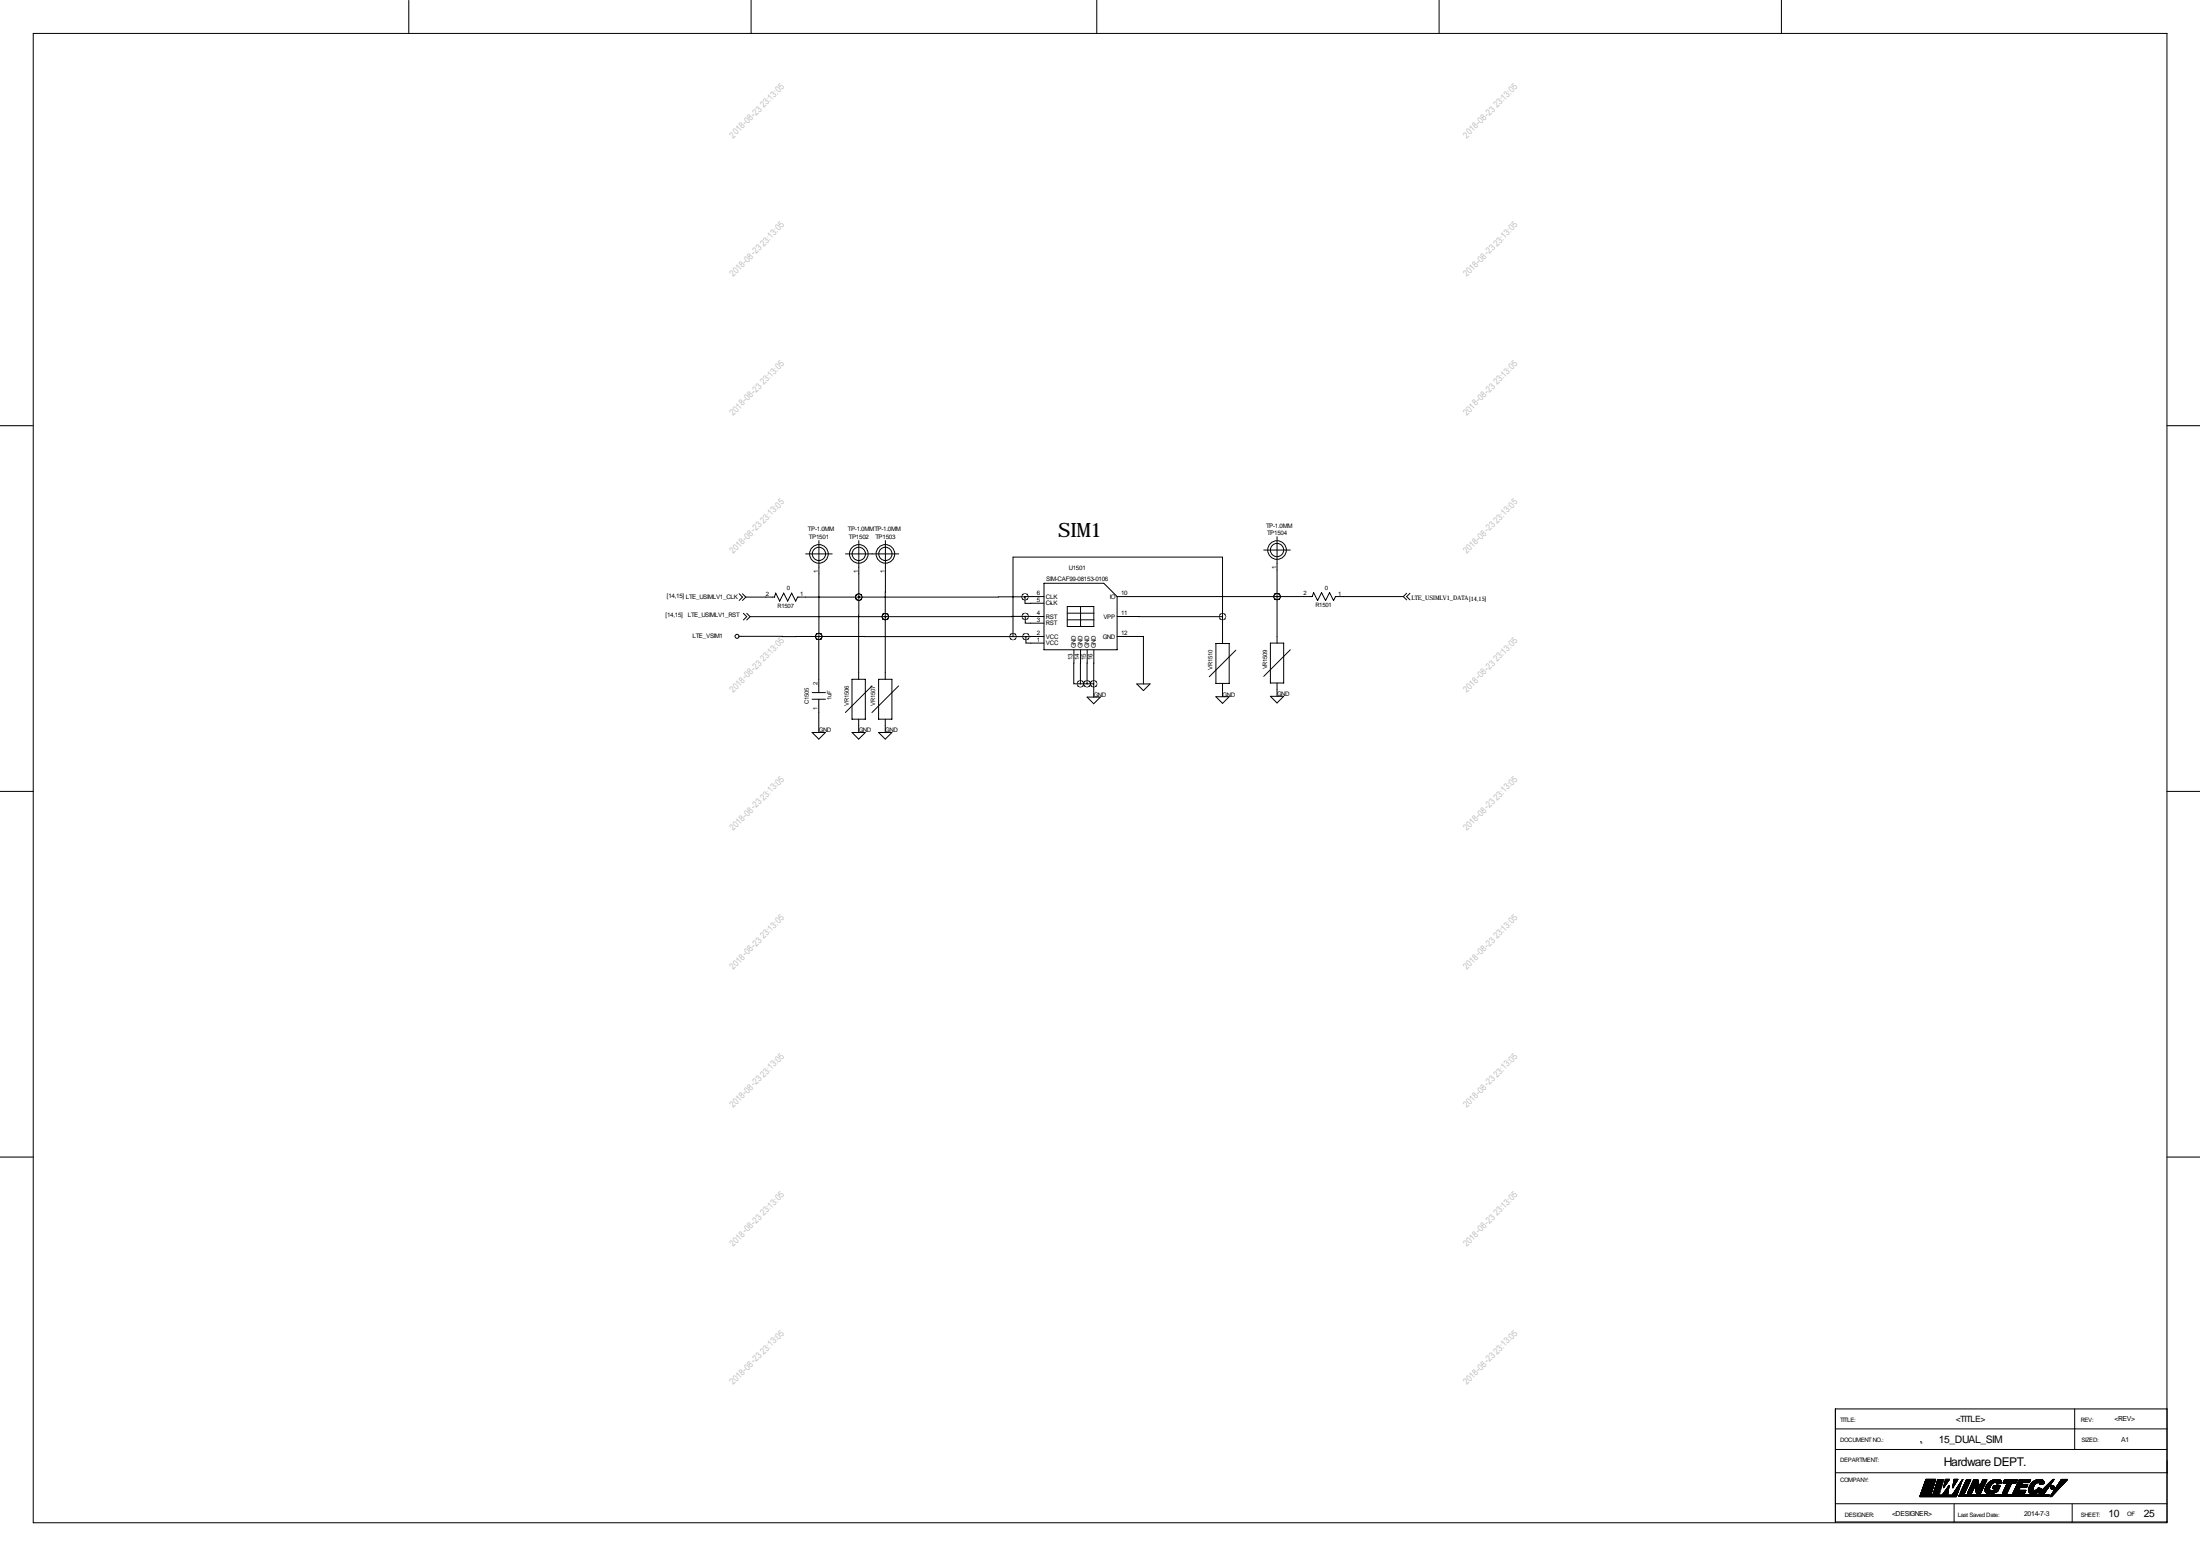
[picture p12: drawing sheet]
<svg xmlns="http://www.w3.org/2000/svg" width="841mm" height="594mm" viewBox="0 0 841 594" stroke-linecap="round" stroke-linejoin="round" font-family="sans-serif">
<circle cx="734.1" cy="551.3" r=".15" fill="#000"/>
<g fill="none" stroke="#000" stroke-width=".38">
<path d="M12.7 12.8h815.3v568.9h-815.3zM156.2 .1v12.7M287 .1v12.7M419.1 .1v12.7M549.9 .1v12.7M680.7 .1v12.7M0 162.6h12.7M828 162.6h12.7M307.8 211.6h10.2M312.9 206.5v36.6M323.1 211.6h20.3M328.2 206.5v21.6"/>
<path d="M338.3 206.5v29.1M482.9 210.1h10.2M488 205v40.7M282.4 226.8l1.3 1.3-1.3 1.3M283.7 226.8l1.3 1.3M284.1 234.3l1.2 1.3-1.2 1.2M285 228.1h10.9l.5-1.5 1.5 3 1.6-3 1.5 3 1.5-3 1.5 3 .8-1.5h23.4M285 228.1l-1.3 1.3M285.3 234.3l1.3 1.3M286.6 235.6l-1.3 1.2M286.6 235.6h51.7M328.2 228.1l-.1 31.4"/>
<path d="M328.2 228.1h.1M338.3 235.6h.1M338.3 235.6v23.9M391.7 228l-63.5 .1M391.7 228v2.5l7.2-.1M391.8 235.5h7.1M391.8 235.5v2.6h7.1M391.8 235.5l-53.5 .1M398.9 227.9l-7.2 .1M398.9 222.8h22.9l5.1 5.1v20.3h-28zM401.5 230.4h.1M407.8 234.3h10.2"/>
<path d="M407.8 236.8h10.2M407.8 231.7h10.2v7.6h-10.2zM412.9 231.7v7.6M426.9 235.5l40.3 .1M426.9 227.9h74.5l.6-1.5 1.5 3 1.5-3 1.5 3 1.6-3 1.5 3 .7-1.5h25.9M467.2 235.6v-22.8h-80.1v30.4M467.2 235.6v10.2M488 227.9h.1M536.2 227.9l1.3 1.3M537.5 226.6l-1.3 1.3M538.8 226.6l-1.3 1.3 1.3 1.3M282.3 243.1h30.6"/>
<path d="M312.9 243.1v21.5M312.9 243.1h.1M312.9 243.1l74.2 .1M325.6 259.5h5.1v15.2h-5.1zM335.7 259.5h5.1v15.2h-5.1zM387.1 243.2h4.9M392 243.2v2.5h6.9M398.9 243.1l-6.9 .1M410.4 248.2l-.1 13h2.6M412.9 248.2v13M415.4 248.2v13M418 248.2l-.1 13"/>
<path d="M426.9 243.1h10v18.2M464.6 245.8h5.1v15.3h-5.1zM472.2 248.4l-10.1 10.1M485.4 245.7h5.1v15.2h-5.1zM493.1 248.2l-10.2 10.2M310.3 279.8h5.1l-2.5 2.6zM310.3 267.1h5.1M310.3 264.6h5.1M312.9 267.1v12.7M325.6 279.8h5.1l-2.6 2.6zM328.1 274.7v5.1M333.2 262l-10.2 10.2"/>
<path d="M335.7 279.8h5.1l-2.5 2.6zM338.3 274.7v5.1M343.4 262l-10.2 10.2M412.9 261.2h5M415.4 266.3h5.1l-2.6 2.6zM417.9 261.2v5.1M434.4 261.3h5.1l-2.6 2.5zM464.6 266.2h5.1l-2.5 2.5zM467.2 261.1v5.1M485.4 266h5.1l-2.5 2.5zM488 260.9v5.1M0 302.3h12.7"/>
<path d="M828 302.3h12.7M0 442h12.7M828 442h12.7M792.8 538.2v15.5M828.1 538.2h-126.8v43.2h126.8M701.3 553.7h126.8M701.3 545.9h126.8M733.8 550.8h.1M701.3 574.5h126.8M701.3 562.6h126.8M733.7 571.5h13.9M733.7 571.4h14"/>
<path d="M733.8 571.3h13.9M733.8 571.1h4M733.9 570.9h4M733.9 570.8h4M734 570.7h4M734 570.6h4M734 570.5h4M734.1 570.4h3.9M734.1 570.2h4M734.2 570.1h3.9M734.2 570h4M734.2 569.9h4"/>
<path d="M734.3 569.7h3.9M734.4 569.5h3.9M734.5 569.2h3.9M734.6 569h3.9M734.6 568.9h3.9M734.6 568.8h3.9M734.7 568.6h3.9M734.7 568.5h3.9M734.8 568.4h3.9M734.8 568.3h3.9M734.8 568.2h3.9M734.9 568.1h3.8"/>
<path d="M734.9 568h3.9M735 567.8h3.8M735 567.7h3.9M735.1 567.4h3.8M735.2 567.4h3.8M735.2 567.3h3.8M735.2 567.2h3.8M735.3 566.9h3.8M735.4 566.7h3.8M735.4 566.6h3.8M735.4 566.5h3.8M735.5 566.3h3.8"/>
<path d="M735.6 566.1h3.8M735.6 566h3.8M735.7 565.8h3.7M735.7 565.7h3.8M735.8 565.4h3.8M735.9 565.3h3.7M735.9 565.1h3.7M737.9 571h-4M738.1 570.3l-4 .1M738.2 569.8h-3.9M738.3 569.6l-4 .1M738.4 569.3l-4 .1"/>
<path d="M738.4 569.1l-3.9 .1M738.5 569l-4 .1M738.6 571.1h.3M738.6 568.7h-3.9M738.6 570.8h2.5M738.7 570.6h.4M738.8 570.4h2.5M738.8 568l-3.9 .1M738.8 570.2h.4M738.9 569.9h2.5M738.9 567.5l-3.8 .1M739 569.7h1.1"/>
<path d="M739 569.6h2.5M739.1 567l-3.9 .1M739.1 566.8l-3.8 .1M739.2 566.7l-3.9 .1M739.2 569h.1M739.3 566.4h-3.8M739.3 568.7h2.5M739.3 566.2h-3.8M739.4 565.9h-3.7M739.5 565.7l-3.8 .1M739.5 565.5l-3.7 .1M739.6 569.8h-.6"/>
<path d="M739.7 567.6h.4M739.7 567.4h2.5M739.9 569.3l-.8 .1M740 566.7h.4M740 571h-1.4M740 566.6h2M740 566.5h2.5M740.2 570.5l-1.5 .1M740.2 568.5h-.8M740.2 566h.2M740.3 570.1h-1.5M740.3 565.8h1.7"/>
<path d="M740.4 565.5h.3M740.4 568.9h-1.2M740.4 568l-.9 .1M740.4 565.3h2.5M740.8 567.2h-1M741 569.2l-1.9 .1M741 570.9h-2.4M741.1 566.3h-1M741.1 567.5l-1.4 .1M741.2 569.6l-2.2 .1M741.2 570.4l-2.4 .1M741.3 568.4h-1.9"/>
<path d="M741.3 570h-2.4M741.4 567.9l-1.9 .1M741.4 565.9h-1.2M741.5 568.8h-2.2M741.5 566.6l-1.5 .1M741.7 569.1l-2.5 .1M741.8 565.4l-1.4 .1M741.8 567l-1.9 .1M741.9 568.3h-2.5M742.1 567.8l-2.5 .1M742.1 566.2h-2M742.1 567.4l-2.4 .1"/>
<path d="M742.2 571.1h2M742.3 571h1.9M742.3 566.9l-2.4 .1M742.4 570.8h1.9M742.5 570.7h1.8M742.6 570.6h1.7M742.6 568.4h.1M742.6 566.1h-2.4M742.7 570.4h1.6M742.7 568.2h.1M742.7 568.3h-.1M742.7 565.7l-2.4 .1"/>
<path d="M742.8 567.7h.4M742.8 570.2h1.6M742.8 568.1l-.1 .1M742.8 567.5h.5M742.8 565.3l-2.4 .1M742.9 570.1h1.5M742.9 567.4h.5M742.9 570h1.5M742.9 568l-.2 .1M742.9 567.2h.7M743 567.9l-.3 .1M743.1 569.9h1.3"/>
<path d="M743.1 567.8l-.3 .1M743.1 569.8h1.3M743.1 566.6h.8M743.1 566.5h.9M743.2 569.7h1.2M743.2 567.6l-.4 .1M743.2 566.1h1.1M743.3 566h1.1M743.3 565.9h1.1M743.3 569.5h1.2M743.3 565.8h1.2M743.4 569.5h1.1"/>
<path d="M743.4 567.4l-.5 .1M743.4 565.6h1.2M743.4 565.4h1.4M743.5 567.3h-.6M743.5 569.3h1M743.6 569.2h.9M743.6 567l-.7 .1M743.7 566.9l-.7 .1M743.7 569h.9M743.8 568.9h.8M743.8 566.8l-.8 .1M743.8 566.7l-.7 .1"/>
<path d="M743.9 568.7h.7M743.9 566.6l-.8 .1M744 568.6h.6M744.1 568.5h.6M744.1 566.4h-.9M744.1 568.4h.6M744.2 568.3h.5M744.2 566.3h-1M744.2 566.2h-1M744.3 570.9h-2M744.3 568.2h.4M744.4 568.1h.3"/>
<path d="M744.4 568h.3M744.5 569.6l-1.3 .1M744.5 569.3l-1 .1M744.5 565.7l-1.2 .1M744.6 569l-.9 .1M744.6 567.8h.2M744.6 568.8h-.8M744.7 567.6h.1M744.7 565.5l-1.3 .1M744.7 568.1l-.4 .1M744.8 567.8l-.3 .1M744.8 567.5h.1"/>
<path d="M744.8 565.3l-1.4 .1M744.9 565.2l-1.4 .1M745 565.1l-1.5 .1M746 571.1h1.8M746.1 571h1.7M746.2 568.4h.1M746.2 570.9h1.7M746.2 568.3h.1M746.2 568.2h.1M746.2 568.1h.2M746.3 567.7h.3M746.3 570.7h1.7"/>
<path d="M746.3 567.4h.5M746.4 570.6h1.6M746.4 567.2h.6M746.4 567h.6M746.4 570.5h1.6M746.4 568l-.2 .1M746.4 566.7h.8M746.5 570.5h1.5M746.5 567.9l-.3 .1M746.5 566.6h.8M746.5 566.5h.9M746.5 567.8l-.2 .1"/>
<path d="M746.6 565.8h1.2M746.6 565.5h1.3M746.7 570.1h1.4M746.7 567.6l-.4 .1M746.7 565.4h1.3M746.7 570h1.5M746.7 567.5l-.4 .1M746.7 565.1h1.5M746.7 574.6v6.8M746.8 567.4l-.5 .1M746.9 567.3h-.6M746.9 569.7h1.4"/>
<path d="M747 569.6h1.3M747.1 569.5h1.3M747.1 566.9l-.7 .1M747.1 566.8l-.7 .1M747.3 569.2h1.2M747.3 566.6l-.9 .1M747.4 569h1.1M747.4 566.4h-.9M747.5 566.3h-1M747.5 566.2h-1M747.6 571.7l-14 .1M747.6 568.7h1"/>
<path d="M747.6 571.6l-14 .1M747.6 566.1h-1.1M747.7 568.6h1M747.7 566h-1.1M747.7 565.9h-1.1M747.8 571.2h-14M747.8 568.3h1M747.8 565.7l-1.2 .1M747.9 565.6l-1.3 .1M747.9 570.8h-1.7M747.9 568.2h.9M748 568h.9"/>
<path d="M748.1 570.3l-1.6 .1M748.1 565.3l-1.4 .1M748.1 570.2h-1.5M748.1 565.2l-1.4 .1M748.2 569.9h-1.4M748.2 567.7h.8M748.3 569.8h-1.4M748.3 567.7h.7M748.4 569.3l-1.2 .1M748.4 567.4h.7M748.5 569.2l-1.3 .1M748.5 567.4h.6"/>
<path d="M748.5 567.3h.6M748.5 571.4h34.4M748.5 569l-1.1 .1M748.6 571.4h34.3M748.6 568.9h-1.1M748.6 567.2h.6M748.6 568.8h-1.1M748.6 567.1h.6M748.7 571.1h34.4M748.7 568.5h-1M748.8 568.4h-1M748.8 566.8h.5"/>
<path d="M748.8 566.8h.6M748.9 567.9l-.8 .1M749 570.5h1.7M749 567.8l-.9 .1M749 566.6h.4M749.1 567.5l-.8 .1M749.1 566.4h.4M749.1 570.1h1.7M749.1 566.3h.4M749.2 570h1.7M749.2 569.9h1.7M749.3 569.8h1.7"/>
<path d="M749.3 566.9l-.6 .1M749.4 569.7h1.6M749.4 566h.2M749.4 566.6l-.5 .1M749.4 565.9h.3M749.5 566.5h-.5M749.5 565.8h.2M749.5 569.4h1.7M749.6 569.3h1.6M749.6 566.2h-.4M749.6 569.2h1.7M749.6 566.1h-.4"/>
<path d="M749.7 569.1h1.6M749.7 565.5h.1M749.7 569h1.7M749.8 565.6l-.2 .1M749.8 565.4h.1M749.9 565.3h.1M749.9 568.6h1.6M749.9 565.2h.1M749.9 568.5h1.7M750 568.4h1.6M750 568.3h1.7M750.1 568.2h1.6"/>
<path d="M750.2 567.9h1.7M750.3 567.8h1.6M750.3 567.7h1.7M750.4 567.6h1.6M750.5 567.4h1.6M750.6 567.1h1.6M750.6 567h1.7M750.7 566.9h1.6M750.7 570.4l-1.7 .1M750.7 566.7h1.7M750.8 570.3l-1.8 .1M750.8 570.2h-1.7"/>
<path d="M750.8 566.6h1.7M750.9 566.4h1.7M750.9 566.3h1.7M751 566.2h1.7M751 566.1h1.7M751.1 569.6l-1.7 .1M751.1 566h1.7M751.1 569.5l-1.7 .1M751.2 569.4l-1.7 .1M751.2 565.8h1.7M751.2 565.7h1.7M751.3 565.6h1.7"/>
<path d="M751.3 565.5h1.7M751.4 565.4h1.7M751.4 568.9h-1.7M751.4 565.3h1.7M751.5 568.8h-1.7M751.5 568.7h-1.7M751.8 570.5h1.6M751.8 568.1l-1.7 .1M751.8 568l-1.7 .1M751.9 567.9l-1.7 .1M751.9 570.1h1.6M752 570h1.6"/>
<path d="M752 569.9h1.6M752.1 569.8h1.6M752.1 567.4l-1.7 .1M752.1 569.7h1.6M752.2 567.3h-1.7M752.2 567.2h-1.7M752.3 569.4h1.6M752.3 569.2h1.6M752.4 569.1h1.6M752.4 569h1.6M752.4 566.6l-1.6 .1M752.5 569h1.6"/>
<path d="M752.6 566.5h-1.8M752.6 568.7h1.6M752.7 568.6h1.5M752.7 568.5h1.6M752.8 568.4h1.5M752.8 568.3h1.6M752.8 565.9h-1.7M752.9 568.2h1.5M752.9 565.7l-1.7 .1M753 568h1.5M753 567.9h1.6M753.1 567.7l3.2 .1"/>
<path d="M753.1 567.6h3.2M753.2 567.5h3.1M753.2 567.4h3M753.3 567.4h2.9M753.3 567.3h2.9M753.3 567.2h2.9M753.4 567.1h2.8M753.4 570.4l-1.6 .1M753.4 566.9h2.7M753.5 570.3l-1.7 .1M753.5 566.8h2.6M753.5 570.2h-1.6"/>
<path d="M753.5 566.7l2.6 .1M753.6 566.6h2.5M753.6 566.5h2.5M753.7 566.4h2.3M753.7 566.3h2.3M753.8 569.6l-1.7 .1M753.8 566.2h2.2M753.8 569.5l-1.6 .1M753.8 566.1h2.2M753.9 569.4l-1.7 .1M753.9 566h2M753.9 565.9h2"/>
<path d="M754 565.8h1.9M754 565.7h1.9M754.1 565.5h1.7M754.1 568.9h-1.6M754.1 565.4h1.7M754.2 568.8h-1.6M754.2 565.3l1.6 .1M754.2 565.3h1.6M754.5 568.1l-1.6 .1M754.5 568l-1.6 .1M754.7 567.9h1.6M754.7 567.8h1.6"/>
<path d="M754.7 568h3.3M754.8 568.4h3M754.8 568.3h3M754.8 568.2h3.1M754.8 568.7h2.9M754.8 568.6h2.9M754.8 568.5h3M754.9 568.9h2.7M754.9 569.1h2.6M754.9 569h2.6M755 569.3h2.4M755 569.2h2.4"/>
<path d="M755 569.4h2.3M755.1 569.8h2M755.1 569.7h2.1M755.1 570.1h1.9M755.1 570h2M755.1 569.9h2M755.2 570.3h1.7M755.2 570.5h1.6M756.6 567.6h1.6M756.7 567.4h1.5M756.7 567.4h1.6M756.9 570.4l-1.7 .1"/>
<path d="M757 570.2h-1.8M757 566.8h1.5M757 566.6h1.6M757.1 566.6h1.5M757.2 569.6l-2.1 .1M757.3 569.5l-2.3 .1M757.3 566h1.6M757.4 565.9h1.6M757.4 565.8h1.6M757.6 568.8h-2.7M757.7 565.3h1.6M757.9 568.1l-3.2 .1"/>
<path d="M758 567.9l-1.6 .1M758.1 567.8l-1.6 .1M758.1 567.7l-1.6 .1M758.2 567.6l-1.6 .1M758.3 567.3h-1.6M758.4 567.2h-1.6M758.4 567l-1.6 .1M758.5 569.3l2.2 .1M758.5 569.2l1.9 .1M758.5 569.1h1.8M758.5 566.9l-1.6 .1M758.5 569.6h4.9"/>
<path d="M758.5 569.5h5M758.5 569.4h5M758.5 569h1.8M758.5 569h1.7M758.5 568.9h1.7M758.5 568.8h1.7M758.5 566.8l-1.6 .1M758.6 569.8h4.7M758.6 569.7h4.8M758.6 568.7h1.7M758.6 568.6h1.7M758.6 568.5h1.7"/>
<path d="M758.6 569.9h4.5M758.6 568.4h1.7M758.7 570h4.2M758.7 568.2h1.7M758.7 566.5h-1.6M758.7 566.4h-1.6M758.8 566.3h-1.6M758.9 570.2h3.6M758.9 567.9h1.6M758.9 566.2h-1.7M758.9 566.1h-1.6M759 570.3h3.2"/>
<path d="M759.1 565.7l-1.7 .1M759.1 565.6l-1.6 .1M759.2 570.4h2.7M759.2 567.4h1.6M759.2 565.5l-1.7 .1M759.2 565.4l-1.6 .1M759.3 567.2h1.7M759.3 565.3l-1.7 .1M759.4 570.5h2.1M759.7 566.6h1.9M760 566.3h4.7M760.1 570.6h.6"/>
<path d="M760.1 566.2h4.6M760.2 566.1h4.5M760.3 566h4.4M760.4 568.3h-1.7M760.4 568.1l-1.7 .1M760.5 568l-1.7 .1M760.5 565.9h4.2M760.6 567.8l-1.7 .1M760.6 567.7l-1.7 .1M760.6 565.8h4.1M760.7 567.6l-1.7 .1M760.7 565.8h3.9"/>
<path d="M760.7 567.5l-1.7 .1M760.8 567.4l-1.7 .1M760.9 567.3h-1.7M760.9 565.7h3.7M761 567l-1.7 .1M761.1 565.6h3.4M761.1 566.9l-1.7 .1M761.2 566.8l-1.7 .1M761.3 565.5h3.1M761.3 568.6h2.6M761.4 568.5h2.5M761.4 566.7l-1.8 .1"/>
<path d="M761.4 568.4h2.6M761.5 568.3h2.5M761.5 568.2h2.6M761.5 566.6l-1.9 .1M761.5 565.4h2.8M761.6 568h2.6M761.6 567.9h2.6M761.7 569.3h1.9M761.7 567.8h2.6M761.7 567.7h2.6M761.8 567.6h2.5M761.8 566.5h-2"/>
<path d="M761.8 567.5h2.6M761.9 565.3h2.1M762 569.2h1.6M762.2 569.1h1.5M762.3 569h1.4M762.3 566.4h-2.4M762.5 566.4h2.2M762.7 570.1h-3.9M762.8 566.5h1.9M762.9 566.6h1.8M763 566.9h.2M763.6 569.3l-2.3 .1"/>
<path d="M763.8 568.9h-1.5M763.8 568.8h-1.5M763.8 566.8l-.8 .1M763.9 568.7h-1.5M764.1 568.1l-2.6 .1M764.5 566.7l-1.5 .1M764.7 566.6l-1.7 .1M765.2 570.5h1.7M765.3 570.4h1.6M765.3 570.2h1.7M765.4 570.1h1.6M765.4 570h1.7"/>
<path d="M765.4 566.6h4.9M765.5 569.9h1.6M765.5 566.4h4.9M765.5 566.3h5M765.6 569.7h1.6M765.6 566.2h4.9M765.6 569.6h1.7M765.6 566.1h4.9M765.7 569.5h1.6M765.7 566h4.9M765.7 569.4h1.7M765.7 565.9h4.9"/>
<path d="M765.7 565.8h5M765.8 569.3h1.6M765.8 569.1h1.7M765.8 565.6h5M765.9 565.5h4.9M765.9 569h1.7M765.9 565.4h5M766 568.8h1.6M766 565.3h4.9M766 568.7h1.7M766.1 568.6h1.6M766.1 568.5h1.7"/>
<path d="M766.3 568.2h1.6M766.3 568.1h1.7M766.4 568h1.6M766.4 567.9h1.7M766.5 567.8h1.6M766.7 567.4h1.6M766.7 567.3h1.6M766.7 567.2h1.7M766.8 567.1h1.7M766.8 567h1.7M766.9 570.4l-1.7 .1M767.2 569.8h-1.7"/>
<path d="M767.3 569.6l-1.7 .1M767.5 569l-1.6 .1M767.6 568.9h-1.7M767.8 568.4h-1.6M767.9 568.3h-1.7M768 568.1l-1.7 .1M768.2 567.6l-1.7 .1M768.2 567.5l-1.6 .1M768.3 567.4l-1.7 .1M768.6 566.8l-1.7 .1M768.6 566.7l-1.7 .1M768.7 566.6l-1.7 .1"/>
<path d="M769.2 570.5h4.4M769.4 570.1h4.4M769.5 569.8h4.4M769.5 569.7h4.5M769.7 569.4h4.4M769.7 569.3h4.5M769.9 569h1.7M770.1 568.6h1.7M770.2 568.2h4.2M770.3 568.1h4.1M770.3 568h4.2M770.4 567.9h4.1"/>
<path d="M770.4 566.5h-5M770.6 567.4h4.2M770.7 567.3h4.2M770.7 567.2h4.2M770.7 565.7l-4.9 .1M770.9 566.8h1.7M770.9 566.7h1.7M771 566.6h1.7M771.3 565.8h4.4M771.4 565.7h4.4M771.4 569.2l-1.7 .1M771.5 569.1l-1.7 .1"/>
<path d="M771.6 569l-1.8 .1M771.6 568.9h-1.7M771.6 565.3h4.4M771.7 568.8h-1.7M771.7 568.7h-1.7M771.8 568.5h-1.7M771.9 568.4h-1.8M772.5 567l-1.8 .1M772.5 566.9l-1.7 .1M772.6 566.8l-1.8 .1M772.7 566.5h-1.7M773.7 570.4l-4.5 .1"/>
<path d="M773.7 570.3l-4.4 .1M773.8 570.2h-4.5M773.9 570h-4.5M773.9 569.9h-4.5M774 569.6l-4.4 .1M774.1 569.5l-4.5 .1M774.4 568.3h-4.2M774.6 567.8l-4.2 .1M774.6 567.7l-4.2 .1M774.7 567.6l-4.2 .1M774.8 567.5l-4.3 .1M774.8 567.4l-4.2 .1"/>
<path d="M775.1 569.4h4.6M775.1 569.3h4.7M775.1 569.2l2 .1M775.1 569.1l1.8 .1M775.1 569l1.8 .1M775.2 569h1.6M775.2 568.9h1.6M775.2 568.8h1.6M775.2 568.7h1.6M775.2 569.7h4.1M775.2 568.5h1.7M775.3 568.4h1.6"/>
<path d="M775.4 570.1h3.5M775.4 568.2h1.6M775.5 570.2h3.2M775.5 566.4h-4.4M775.5 566.3h-4.4M775.6 570.3h2.9M775.6 566.2h-4.5M775.6 566.1h-4.4M775.7 566h-4.5M775.7 570.4h2.6M775.7 565.9h-4.4M775.8 567.4h1.6"/>
<path d="M775.8 565.6l-4.4 .1M775.9 565.5l-4.5 .1M775.9 565.4l-4.4 .1M776 565.3l-4.4 .1M776 570.5h1.9M776.3 566.6h2M776.5 566.3h4.5M776.6 570.6h.6M776.6 566.2h4.4M776.8 566.1h4.2M776.9 568.6h-1.7M776.9 566h4.1"/>
<path d="M777 568.3h-1.7M777 568.1l-1.6 .1M777 565.9h4M777.1 568l-1.7 .1M777.1 567.9l-1.6 .1M777.2 567.8l-1.7 .1M777.2 565.8h3.7M777.2 567.7l-1.7 .1M777.3 567.6l-1.7 .1M777.3 567.5l-1.7 .1M777.4 567.4l-1.7 .1M777.4 565.7h3.4"/>
<path d="M777.5 567.3h-1.7M777.6 567.2h-1.7M777.6 565.6h3.1M777.6 567l-1.7 .1M777.7 566.9l-1.7 .1M777.8 566.8l-1.7 .1M777.8 565.5h2.8M778 566.7l-1.9 .1M778.1 565.4h2.4M778.2 566.6l-2 .1M778.4 569h1.6M778.5 566.5h-2.2"/>
<path d="M778.5 565.3h1.7M778.6 568.7h1.5M778.7 568.6h1.1M778.8 568.5h.7M778.9 568.4h.3M779 570h-3.7M779.1 570.5h2.1M779.1 566.5h1.9M779.2 569.9h-3.9M779.3 570.4h2M779.3 569.8h-4.1M779.3 566.6h1.7"/>
<path d="M779.4 566.6h1.6M779.4 567.2h.2M779.4 566.7h1.6M779.5 569.6l-4.3 .1M779.6 570h1.9M779.6 569.5l-4.4 .1M779.8 569.8h1.9M779.8 569.2l-2 .1M779.9 569.7h1.8M779.9 569.7h1.9M779.9 569.1l-1.8 .1M780 569l-1.7 .1"/>
<path d="M780.1 567l-.7 .1M780.1 569.5h1.8M780.1 568.9h-1.7M780.2 568.8h-1.7M780.6 566.9l-1.2 .1M780.6 569h1.7M780.8 568.8h1.6M781 568.6h1.5M781 566.8l-1.6 .1M781 566.4h-4.6M781.3 570.4l-2.1 .1M781.4 570.2h-2"/>
<path d="M781.4 568.2h1.4M781.5 570.1h-2M781.6 569.9h-1.9M781.7 568h1.3M781.9 569.5l-1.9 .1M781.9 567.8h1.2M782 569.3l-1.8 .1M782.1 569.2l-1.8 .1M782.2 569.1l-1.8 .1M782.2 569l-1.7 .1M782.3 567.4h1.1M782.3 568.9h-1.6"/>
<path d="M782.5 568.7h-1.6M782.6 568.5h-1.5M782.7 568.4h-1.5M782.7 571.6l-34.3 .1M782.8 571.5l-34.3 .1M782.8 568.3h-1.5M782.9 568.1l-1.4 .1M782.9 568l-1.3 .1M783 571.3h-34.4M783 571.2h-34.4M783 566.6h.9M783.1 567.8l-1.3 .1"/>
<path d="M783.2 567.6l-1.2 .1M783.3 567.5l-1.2 .1M783.4 567.4l-1.2 .1M783.5 567.3h-1.2M783.5 568.4h1.5M783.5 568.3h1.5M783.5 568.2h1.5M783.5 568.1h1.5M783.5 568h1.5M783.5 567.2h-1.1M783.6 571.4h.7M783.6 568.5h1.3"/>
<path d="M783.6 567.9l1.4 .1M783.6 567.9h1.3M783.6 568.6h1.3M783.6 567l-1.1 .1M783.7 568.7h1.1M783.7 567.7l1.2 .1M783.7 566.9l-1.1 .1M783.7 567.7h1.1M783.7 566.8l-1 .1M783.8 568.8h.9M783.8 565.8h.7M783.8 566.7l-1 .1"/>
<path d="M783.9 567.6h.7M783.9 566.6l-1 .1M783.9 571.7l-.6 .1M783.9 568.9h.7M784 566.5h-.9M784 571.6l-.6 .1M784.1 570.6h.9M784.1 566.4h-.9M784.1 571.5l-.6 .1M784.1 566.3h-.8M784.2 571.4l-.7 .1M784.3 566.2h-.9"/>
<path d="M784.3 566.1h-.8M784.4 571.3h-.8M784.4 566h-.8M784.5 571.2h-.8M784.5 565.9h-.8M784.5 565.2h.6M784.6 571.1h-.8M784.6 565.7l-.8 .1M784.6 565.6l-.7 .1M784.7 571h-.9M784.7 569.7h1.1M784.7 565.5l-.7 .1"/>
<path d="M784.8 570.9h-.9M784.8 565.4l-.7 .1M784.9 570.8h-.9M784.9 565.3l-.6 .1M784.9 565.2l-.5 .1M785 570.7h-1M785.1 570.5l-1 .1M785.2 570.4l-1 .1M785.2 569h1.3M785.3 570.3l-1 .1M785.4 570.2h-1M785.5 570.1h-1.1"/>
<path d="M785.6 570h-1.1M785.7 569.9h-1.1M785.7 568.2h1.5M785.8 569.8h-1.2M785.9 569.6l-1.2 .1M786 569.5l-1.2 .1M786.1 569.4l-1.2 .1M786.1 567.6h1.7M786.2 569.3l-1.3 .1M786.3 569.2l-1.3 .1M786.3 567.4h1.8M786.4 569.1l-1.3 .1"/>
<path d="M786.5 569l-1.4 .1M786.6 568.9h-1.4M786.7 568.8h-1.4M786.8 568.7h-1.4M786.8 566.6h2M786.9 568.6h-1.5M787 568.5h-1.5M787.1 568.4h-1.5M787.2 568.3h-1.6M787.2 565.8h2.3M787.3 568.1l-1.6 .1M787.4 568l-1.6 .1"/>
<path d="M787.5 567.9l-1.6 .1M787.6 567.8l-1.7 .1M787.7 567.7l-1.7 .1M787.7 565.2h2.3M787.9 567.5l-1.8 .1M788 567.4l-1.8 .1M788.2 567.3h-1.9M788.2 567.2h-1.8M788.3 567l-1.9 .1M788.4 566.9l-1.9 .1M788.5 566.8l-1.9 .1M788.6 566.7l-2 .1"/>
<path d="M788.7 566.6l-2 .1M788.9 566.5h-2.1M788.9 566.4h-2M789 566.3h-2.1M789.1 566.2h-2.1M789.2 566.1h-2.2M789.3 566h-2.2M789.4 565.9h-2.2M789.6 565.7l-2.3 .1M789.7 565.6l-2.4 .1M789.7 565.5l-2.2 .1M789.8 565.4l-2.3 .1"/>
<path d="M789.9 565.3l-2.3 .1M790 565.2l-2.3 .1M791.8 574.6v6.8"/>
<circle cx="312.9" cy="211.6" r="3.6"/>
<circle cx="312.9" cy="211.6" r="2.54"/>
<circle cx="328.2" cy="211.6" r="3.6"/>
<circle cx="328.2" cy="211.6" r="2.54"/>
<circle cx="338.3" cy="211.6" r="3.6"/>
<circle cx="338.3" cy="211.6" r="2.54"/>
<circle cx="488" cy="210.1" r="3.6"/>
<circle cx="488" cy="210.1" r="2.54"/>
<circle cx="281.6" cy="243.1" r=".76"/>
</g>
<path d="M338.2 235.6a.1 .1 0 0 0 .2 0 .1 .1 0 0 0-.2 0zM328.1 228.1a.1 .1 0 0 0 .2 0 .1 .1 0 0 0-.2 0zM467.1 235.6a.09 .09 0 0 0 .1 0 .09 .09 0 0 0-.1 0zM417.8 261.2a.1 .1 0 0 0 .2 0 .1 .1 0 0 0-.2 0zM412.8 261.2a.09 .09 0 0 0 .1 0 .09 .09 0 0 0-.1 0zM415.3 261.2a.1 .1 0 0 0 .2 0 .1 .1 0 0 0-.2 0zM487.9 227.9a.1 .1 0 0 0 .2 0 .1 .1 0 0 0-.2 0zM338.2 235.6a.1 .1 0 0 0 .2 0 .1 .1 0 0 0-.2 0zM328.1 228.1a.1 .1 0 0 0 .2 0 .1 .1 0 0 0-.2 0zM391.6 228a.1 .1 0 0 0 .2 0 .1 .1 0 0 0-.2 0zM391.7 235.5a.1 .1 0 0 0 .2 0 .1 .1 0 0 0-.2 0zM387 243.2a.1 .1 0 0 0 .2 0 .1 .1 0 0 0-.2 0zM391.9 243.2a.1 .1 0 0 0 .2 0 .1 .1 0 0 0-.2 0zM312.8 243.1a.1 .1 0 0 0 .2 0 .1 .1 0 0 0-.2 0zM312.8 243.1a.1 .1 0 0 0 .2 0 .1 .1 0 0 0-.2 0zM487.9 227.9a.1 .1 0 0 0 .2 0 .1 .1 0 0 0-.2 0z" fill="#000" stroke="#000" stroke-width="2.5"/>
<text font-size="7.6" x="404.4" y="205.2">SIM1</text>
<text font-size="4.6" x="742.7" y="560.1">Hardware DEPT.</text>
<g font-size="4">
<text x="740.9" y="551.3">15_DUAL_SIM</text>
<text x="805.7" y="579.4">10</text>
<text x="819.2" y="579.7">25</text>
</g>
<g font-size="3.5" fill="#c0c0c0">
<text x="280.2" y="52.9" transform="rotate(-45 280.2 52.9)">2018-08-23 23:13:05</text>
<text x="560.4" y="52.9" transform="rotate(-45 560.4 52.9)">2018-08-23 23:13:05</text>
<text x="280.2" y="105.8" transform="rotate(-45 280.2 105.8)">2018-08-23 23:13:05</text>
<text x="560.4" y="105.8" transform="rotate(-45 560.4 105.8)">2018-08-23 23:13:05</text>
<text x="280.2" y="158.8" transform="rotate(-45 280.2 158.8)">2018-08-23 23:13:05</text>
<text x="560.4" y="158.8" transform="rotate(-45 560.4 158.8)">2018-08-23 23:13:05</text>
<text x="280.2" y="211.7" transform="rotate(-45 280.2 211.7)">2018-08-23 23:13:05</text>
<text x="560.4" y="211.7" transform="rotate(-45 560.4 211.7)">2018-08-23 23:13:05</text>
<text x="280.2" y="264.6" transform="rotate(-45 280.2 264.6)">2018-08-23 23:13:05</text>
<text x="560.4" y="264.6" transform="rotate(-45 560.4 264.6)">2018-08-23 23:13:05</text>
<text x="280.2" y="317.5" transform="rotate(-45 280.2 317.5)">2018-08-23 23:13:05</text>
<text x="560.4" y="317.5" transform="rotate(-45 560.4 317.5)">2018-08-23 23:13:05</text>
<text x="280.2" y="370.4" transform="rotate(-45 280.2 370.4)">2018-08-23 23:13:05</text>
<text x="560.4" y="370.4" transform="rotate(-45 560.4 370.4)">2018-08-23 23:13:05</text>
<text x="280.2" y="423.3" transform="rotate(-45 280.2 423.3)">2018-08-23 23:13:05</text>
<text x="560.4" y="423.3" transform="rotate(-45 560.4 423.3)">2018-08-23 23:13:05</text>
<text x="280.2" y="476.2" transform="rotate(-45 280.2 476.2)">2018-08-23 23:13:05</text>
<text x="560.4" y="476.2" transform="rotate(-45 560.4 476.2)">2018-08-23 23:13:05</text>
<text x="280.2" y="529.2" transform="rotate(-45 280.2 529.2)">2018-08-23 23:13:05</text>
<text x="560.4" y="529.2" transform="rotate(-45 560.4 529.2)">2018-08-23 23:13:05</text>
</g>
<text font-size="3.3" x="747.3" y="543.2">&lt;TITLE&gt;</text>
<g font-size="2.6">
<text x="808" y="542.9">&lt;REV&gt;</text>
<text x="810.6" y="551.1">A1</text>
<text x="723" y="579.3">&lt;DESIGNER&gt;</text>
<text x="773.4" y="579.3">2014-7-3</text>
</g>
<g font-size="2.4">
<text x="308.7" y="203">TP-1.0MM</text>
<text x="324" y="203">TP-1.0MMTP-1.0MM</text>
<text x="483.8" y="201.5">TP-1.0MM</text>
<text x="309.1" y="205.8">TP1501</text>
<text x="324.4" y="205.8">TP1502</text>
<text x="334.5" y="205.8">TP1503</text>
<text x="484.2" y="204.3">TP1504</text>
<text x="312.7" y="218.9" transform="rotate(-90 312.7 218.9)">1</text>
<text x="327.9" y="218.9" transform="rotate(-90 327.9 218.9)">1</text>
<text x="338.1" y="218.9" transform="rotate(-90 338.1 218.9)">1</text>
<text x="399.8" y="221.9">SIM-CAF99-08153-0106</text>
<text x="408.4" y="217.7">U1501</text>
<text x="487.7" y="217.4" transform="rotate(-90 487.7 217.4)">1</text>
<text x="396.2" y="227.4">6</text>
<text x="428.4" y="227.4">10</text>
<text x="254.9" y="228.4">[14,15] LTE_USIMLV1_CLK</text>
<text x="396.2" y="229.9">5</text>
<text x="399.7" y="228.7">CLK</text>
<text x="399.7" y="231.2">CLK</text>
<text x="424.1" y="228.7">IO</text>
<text x="539.4" y="229.1">LTE_USIMLV1_DATA</text>
<text x="561.4" y="229.7">[14,15]</text>
<text x="254.4" y="235.8">[14,15]</text>
<text x="262.8" y="235.9">LTE_USIMLV1_RST</text>
<text x="396.2" y="235">4</text>
<text x="396.2" y="237.6">3</text>
<text x="399.7" y="236.3">RST</text>
<text x="399.7" y="238.9">RST</text>
<text x="421.6" y="236.3">VPP</text>
<text x="428.4" y="235">11</text>
<text x="264.7" y="243.9">LTE_VSIM1</text>
<text x="396.2" y="242.6">2</text>
<text x="396.2" y="245.2">1</text>
<text x="399.7" y="243.9">VCC</text>
<text x="421.4" y="243.9">GND</text>
<text x="428.4" y="242.6">12</text>
<text x="399.7" y="246.5">VCC</text>
<text x="411.2" y="247.5" transform="rotate(-90 411.2 247.5)">GND</text>
<text x="413.7" y="247.5" transform="rotate(-90 413.7 247.5)">GND</text>
<text x="416.2" y="247.5" transform="rotate(-90 416.2 247.5)">GND</text>
<text x="418.8" y="247.5" transform="rotate(-90 418.8 247.5)">GND</text>
<text x="409.9" y="252.2" transform="rotate(-90 409.9 252.2)">13</text>
<text x="412.4" y="252.2" transform="rotate(-90 412.4 252.2)">14</text>
<text x="414.9" y="252.2" transform="rotate(-90 414.9 252.2)">15</text>
<text x="417.5" y="252.2" transform="rotate(-90 417.5 252.2)">16</text>
<text x="417.9" y="266.3">GND</text>
<text x="467.2" y="266.2">GND</text>
<text x="488" y="266">GND</text>
<text x="312.9" y="279.8">GND</text>
<text x="328.1" y="279.8">GND</text>
<text x="338.3" y="279.8">GND</text>
</g>
<g font-size="2.3">
<text x="292.6" y="227.6">2</text>
<text x="300.7" y="225.6">0</text>
<text x="305.8" y="227.7">1</text>
<text x="498.1" y="227.4">2</text>
<text x="506.2" y="225.4">0</text>
<text x="511.3" y="227.5">1</text>
<text x="297.1" y="232.2">R1507</text>
<text x="502.7" y="232">R1501</text>
<text x="463.3" y="255.9" transform="rotate(-90 463.3 255.9)">VR1510</text>
<text x="484.2" y="255.8" transform="rotate(-90 484.2 255.8)">VR1509</text>
<text x="312.4" y="261.5" transform="rotate(-90 312.4 261.5)">2</text>
<text x="309.1" y="269" transform="rotate(-90 309.1 269)">C1505</text>
<text x="317.7" y="267.4" transform="rotate(-90 317.7 267.4)">1uF</text>
<text x="324.3" y="269.6" transform="rotate(-90 324.3 269.6)">VR1506</text>
<text x="334.5" y="269.6" transform="rotate(-90 334.5 269.6)">VR1507</text>
<text x="312.4" y="271.4" transform="rotate(-90 312.4 271.4)">1</text>
<text x="703.1" y="543.3">TITLE:</text>
<text x="795.1" y="543.1">REV:</text>
<text x="703.1" y="550.9">DOCUMENT NO.:</text>
<text x="795.3" y="550.9">SIZED:</text>
<text x="703.1" y="558.6">DEPARTMENT:</text>
<text x="703.1" y="566.2">COMPANY:</text>
<text x="704.9" y="579.4">DESIGNER:</text>
<text x="748.1" y="579.4">Last Saved Date:</text>
<text x="795.1" y="579.4">SHEET:</text>
<text x="812.9" y="579.1">OF</text>
</g>
</svg>
